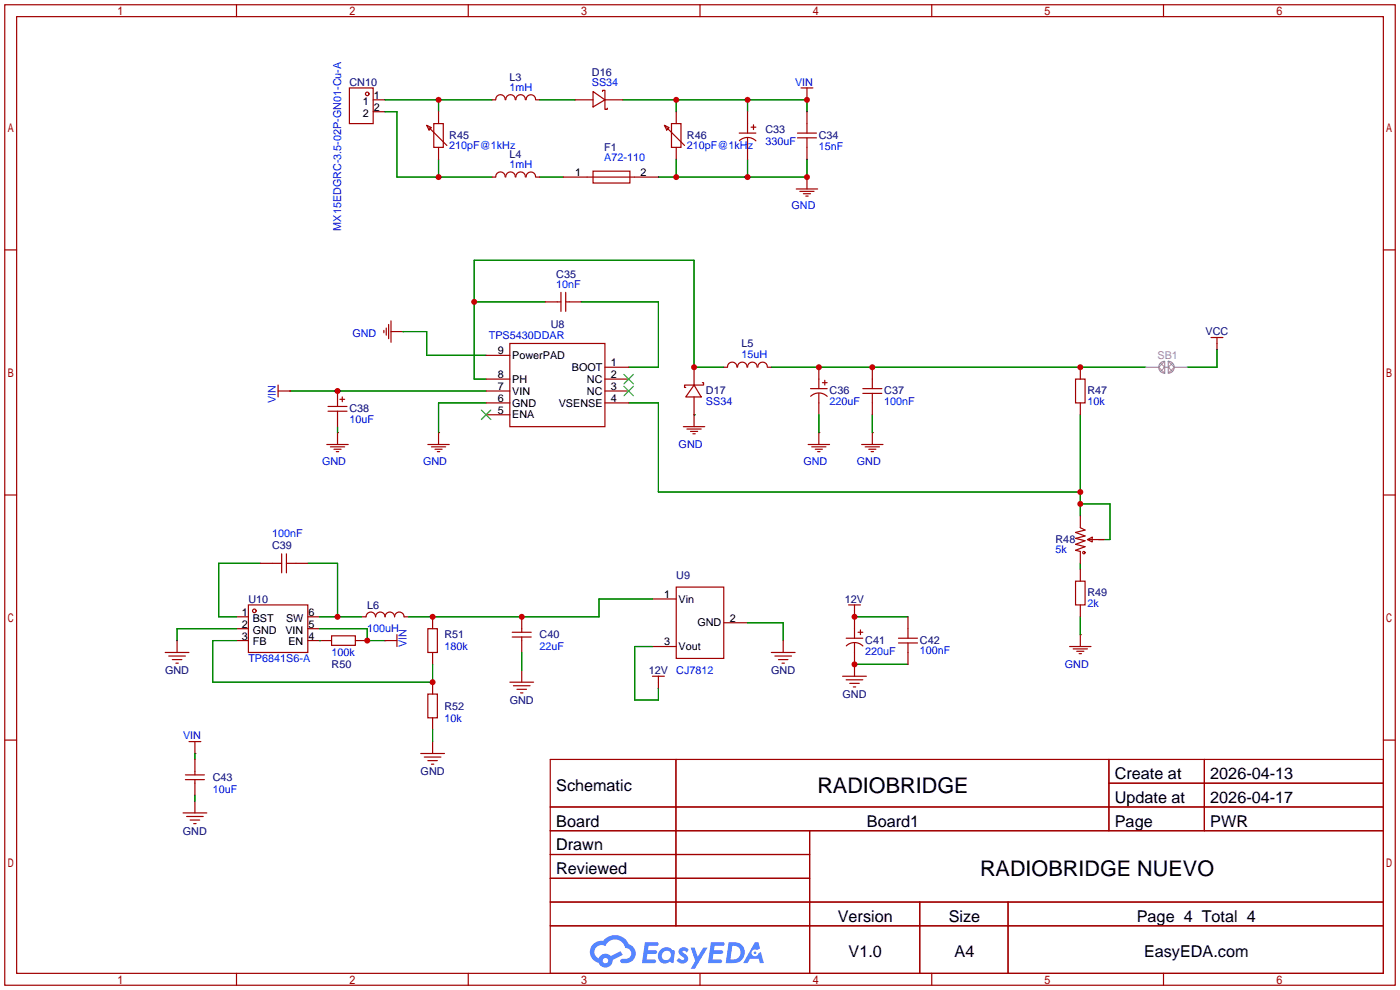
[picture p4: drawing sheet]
<svg xmlns="http://www.w3.org/2000/svg" width="299mm" height="212mm" viewBox="0 0 299 212" stroke-linecap="round" stroke-linejoin="round" font-family="sans-serif">
<g fill="none" stroke="#a10000" stroke-width=".25">
<path d="M1 1h297.2v209.6h-297.2zM3.6 3.6h292.1v204.4h-292.1zM50.5 1v2.6M100.1 1v2.6M149.6 1v2.6M199.1 1v2.6M248.7 1v2.6M1 53.4h2.6M295.7 53.4h2.5M1 105.8h2.6M295.7 105.8h2.5M1 158.2h2.6"/>
<path d="M295.7 158.2h2.5M117.6 162.3h178.1v45.7h-178.1zM117.6 172.5h178.1M117.6 177.5h178.1M144.5 162.3v35.6M173 177.5v30.5M237 162.3v15.2M237 167.4h58.7M257.4 162.3v15.2M117.6 182.6h55.4M117.6 192.8h178.1M117.6 187.7h55.4"/>
<path d="M117.6 197.9h178.1M196.6 192.8v15.2M215.4 192.8v15.2M50.5 208v2.6M100.1 208v2.6M149.6 208v2.6M199.1 208v2.6M248.7 208v2.6"/>
</g>
<g fill="#5487ff">
<path d="M145.3 202.7a1.3 1.3 0 0 1 1.9 .3l-.4 .6a.54 .54 0 0 0-.9-.2l.1 .2a1.34 1.34 0 0 1 .9 1.8 1.47 1.47 0 0 1-2.3-.1l.5-.6 .8 .5a.31 .31 0 0 0 .4-.3 .31 .31 0 0 0-.3-.4 1.12 1.12 0 0 1-.7-1.8z"/>
<path d="M147.6 202.5h.9l.6 2 1.2-2h.9l-2.7 4.6h-.9l1-1.7z"/>
<path d="M137.8 201.4h1.7a1.31 1.31 0 0 1 1.2 .2 .4 .4 0 0 1-.3 .5l-1.8 .1-.1 .9h1.6a.4 .4 0 0 1 .4 .4 .4 .4 0 0 1-.5 .4h-1.6l-.2 1.2h1.4a.46 .46 0 0 1 .5 0 .46 .46 0 0 1 .1 .5l-.4 .2h-2.6z"/>
<path d="M151.9 201.4h1.7a1.32 1.32 0 0 1 1.2 .2 .39 .39 0 0 1-.3 .5l-1.8 .1-.1 .9h1.6a.4 .4 0 0 1 .4 .4 .4 .4 0 0 1-.4 .4h-1.7l-.2 1.2h1.4a.46 .46 0 0 1 .5 0 .46 .46 0 0 1 .1 .5l-.4 .2h-2.6z"/>
<path d="M161.3 201.4h.8l.3 1.3-.6 .4a.75 .75 0 0 0-1.1 .3 .75 .75 0 0 0 .5 1 .75 .75 0 0 0 .9-.7l.5-.2 .6 2.3h-.8l-.3-.9h-1.8l-.5 .9h-1z"/>
<path d="M155.7 201.4l-.6 4.4h1.5a2.27 2.27 0 0 0 2.6-2.2 2.27 2.27 0 0 0-2.7-2.2zM156.5 202.1a1.5 1.5 0 0 1 1.8 1.6 1.5 1.5 0 0 1-1.9 1.4h-.3z"/>
<path d="M141.2 203a1.6 1.6 0 0 0-.3 2.3 1.6 1.6 0 0 0 2.3 .2l.7 .3 .3-2.4-.1-.3-.5-.1a1.58 1.58 0 0 0-2.4 0zM141.8 203.5a.98 .98 0 0 1 1.6 .4 .98 .98 0 0 1-1.1 1.3 .94 .94 0 0 1-.9-.7 .94 .94 0 0 1 .4-1z"/>
<path d="M126.8 201.8a2.37 2.37 0 0 0 1.1 4 1.54 1.54 0 0 0 1.8 1 1.54 1.54 0 0 0 1.2-1.6l2.2-1.1-.5-.8-2 1a1.57 1.57 0 0 0-2.7 .5 1.5 1.5 0 0 1-.7-2.1 1.5 1.5 0 0 1 2.2-.5 2.23 2.23 0 0 1 2.3-1.4 2.23 2.23 0 0 1 2 1.8 1.16 1.16 0 0 1 1.2 1.1 1.16 1.16 0 0 1-1.1 1.2h-.7a.47 .47 0 0 0-.5 .4 .47 .47 0 0 0 .4 .5 2.17 2.17 0 0 0 2.5-.9 2.17 2.17 0 0 0-.3-2.7l-.8-.4a3.2 3.2 0 0 0-5.5-.7l-1.1 .1zM128.8 205.3a.6 .6 0 0 1 1.2 0 .6 .6 0 0 1-1.2 0z"/>
<circle cx="161.4" cy="203.6" r=".28"/>
</g>
<g fill="none" stroke="#a10000" stroke-width=".25">
<path d="M74.7 18.8h5.1v7.6h-5.1zM126.7 19.6l2.6 1.7-2.6 1.6zM128.8 19.6v-.3h.5v2M171.2 18.8h2.5M172.5 18.8v2.5M79.8 21.3h2.5M79.8 23.9h2.5M91.2 26.8l1 .5-.5 .5zM91.7 27.3l3.8 3.8M92.7 26.4h2v5.1h-2zM93.7 23.9v2.5M93.7 31.5v2.5"/>
<path d="M105.2 21.3h.7M105.2 37.8h.7M105.9 21.3a1.01 1.01 0 0 1 1.1-1.1 1.01 1.01 0 0 1 1 1.1M105.9 37.8a1.01 1.01 0 0 1 1.1-1.1 1.01 1.01 0 0 1 1 1.1M108.1 21.3a1.01 1.01 0 0 1 1-1.1 1.01 1.01 0 0 1 1 1.1M108.1 37.8a1.01 1.01 0 0 1 1-1.1 1.01 1.01 0 0 1 1 1.1M110.3 21.3a1.01 1.01 0 0 1 1-1.1 1.01 1.01 0 0 1 1 1.1M110.3 37.8a1.01 1.01 0 0 1 1-1.1 1.01 1.01 0 0 1 1 1.1M112.4 21.3a1.01 1.01 0 0 1 1.1-1.1 1.01 1.01 0 0 1 1 1.1M112.4 37.8a1.01 1.01 0 0 1 1.1-1 1.01 1.01 0 0 1 1 1M114.6 21.3h.7M114.6 37.8h.7"/>
<path d="M120.4 37.8h20.3M122.9 21.3h3.8M126.7 36.6h7.9v2.5h-7.9zM129.3 21.3v2.1h.5v-.3M129.3 21.3h3.8M142 26.8l1 .5-.5 .5zM142.5 27.3l3.8 3.8M143.5 26.4h2v5.1h-2zM144.5 23.9v2.5M144.5 31.5v2.5M158 28.4h3.5M158 30.1a2.54 2.54 0 0 1 3.6 0"/>
<path d="M159.8 23.9v4.5M159.8 29.5v4.5M160.5 27.2h1M161 26.7v1M170.4 28.4h4.1M170.4 29.5h4.1M172.5 37.8h.1M172.5 21.3h.1M172.5 23.9v4.5M172.5 29.5v4.5M172.5 37.8v2.6M170.2 40.4h4.6"/>
<path d="M170.9 40.9h3.1M171.7 41.4h1.5M172.2 41.9h.5M82 70.6v.5M82.5 70.1v1.5M83.1 69.3v3.1M83.6 70.9h2.5M83.6 68.6v4.6M86.1 70.9h.1M103.9 75.9h5.1M109 73.4h20.3v17.8h-20.3zM116.6 64.5h3.3"/>
<path d="M119.9 62.5v4M120.9 62.5v4M120.9 64.5h3.3M129.3 78.5h5.1M148.3 78.5v3.8M154.7 78.5h.7M155.5 78.5a1.01 1.01 0 0 1 1-1.1 1.01 1.01 0 0 1 1 1.1M157.6 78.5a1.01 1.01 0 0 1 1-1.1 1.01 1.01 0 0 1 1.1 1.1M159.8 78.5a1.01 1.01 0 0 1 1-1.1 1.01 1.01 0 0 1 1 1.1M162 78.5a1.01 1.01 0 0 1 1-1.1 1.01 1.01 0 0 1 1 1.1M164.1 78.5h.7M175 78.5v4.6"/>
<path d="M186.4 78.5v4.6M230.9 78.5v2.5M258.8 72.1h2.6M260.1 72.1v2.6M59.4 83.6h2.6M59.4 82.3v2.5M62 83.6h.1M69.8 95h4.6M70.1 86.9h4.1M70.1 87.9h4.1M70.6 95.5h3.1M71.4 96h1.5"/>
<path d="M71.9 96.5h.5M72.1 92.5h.1M72.1 83.6v3.3M72.1 87.9v3.3M72.1 92.5v2.5M72.6 85.3h1.1M73.2 84.8v1.1M91.4 95h4.6M92.2 95.5h3M93 96h1.5M93.5 96.5h.5M93.7 92.5h.1"/>
<path d="M93.7 92.5v2.5M103.9 83.6h5.1M103.9 81h5.1M103.9 86.1h5.1M103.9 88.6h5.1M129.3 83.6h5.1M129.3 81h5.1M129.3 86.1h5.1M146 91.2h4.6M146.8 91.7h3.1M147.6 92.2h1.5M148.1 92.7h.5"/>
<path d="M148.3 88.6h.1M148.3 82.3l1.6 2.5h-3.3zM148.3 82.3h-2v.5h.3M148.3 84.8v6.4M150.1 81.8h.3v.5h-2.1M172.7 95h4.6M173.2 83.1h3.6M173.3 84.7a2.54 2.54 0 0 1 3.5 0M173.5 95.5h3M174.2 96h1.6M174.8 96.5h.5M175 92.5h.1"/>
<path d="M175 84.1v4.5M175 92.5v2.5M175.8 81.8h1M176.3 81.3v1M184.1 95h4.6M184.4 83.1h4.1M184.4 84.1h4.1M184.9 95.5h3.1M185.7 96h1.5M186.2 96.5h.5M186.4 92.5h.1M186.4 84.1v4.5"/>
<path d="M186.4 92.5v2.5M229.9 81h2v5.1h-2zM230.9 86.1v2.5M60.2 118.4v4M61.2 118.4v4M230.9 110.2v2.6l1 .5-2 .5 2 .8-2 .5 2 .5-2 .7 2 .5-2 .8 1 .3v2.5M232.4 115.3l1-.5v1zM232.4 115.3h3.6M35.3 139.4h5.1M37.8 136.9v2.5M50.5 131.8h2.6M50.5 134.4h2.6"/>
<path d="M50.5 136.9h2.6M53.1 129.3h12.7v10.1h-12.7zM55.6 120.4h4.6M61.2 120.4h4.6M65.8 131.8h2.5M65.8 134.4h2.5M65.8 136.9h5.1M70.9 135.9h5v2h-5zM75.9 136.9h2.6M77.2 131.8h1a1.02 1.02 0 0 1 1.1-1 1.02 1.02 0 0 1 1 1 1.02 1.02 0 0 1 1-1 1.02 1.02 0 0 1 1 1 1.02 1.02 0 0 1 1-1 1.02 1.02 0 0 1 1 1 1.02 1.02 0 0 1 1-1 1.02 1.02 0 0 1 1.1 1h1M82.3 136.9h.1M82.3 136.9h2.5"/>
<path d="M84.8 135.6v2.6M91.4 134.4h2.1v5h-2.1zM92.5 131.8v2.6M92.5 139.4v2.6M109.5 135.1h4M109.5 136.1h4M111.5 131.8v3.3M111.5 136.1v3.3M139.4 138.2h5.1M139.4 128h5.1M144.5 125.5h10.2v15.2h-10.2zM154.7 133.1h5.1"/>
<path d="M164.8 139.4h5.1M167.4 136.9v2.5M180.8 136.4h3.6M180.9 138a2.54 2.54 0 0 1 3.5 .1M181.4 129.3h2.5M182.6 129.3v7.1M182.6 137.4v7.1M183.4 135.1h1M183.9 134.6v1M192 136.4h4.1M192 137.4h4.1M194.1 131.8v4.6"/>
<path d="M194.1 137.4v4.6M228.6 138.2h4.6M229.4 138.7h3M229.9 124.2h2v5.1h-2zM230.1 139.2h1.5M230.6 139.7h.5M230.9 135.6h.1M230.9 121.7v2.5M230.9 129.3v2.5M230.9 135.6v2.6M36.1 140.2h3.5M36.8 141h2.1"/>
<path d="M37.6 141.7h.5M40.4 158.5h2.5M41.7 158.5v2.5M91.4 148.3h2.1v5.1h-2.1zM92.5 145.8v2.5M92.5 153.4v2.6M92.5 158.5v2.5M109 145.8h5M109.7 146.6h3.6M110.5 147.3h2M111.3 148.1h.5M111.5 143.3v2.5"/>
<path d="M139.4 144.5h2.6M140.7 144.5v2.6M165.6 140.2h3.6M166.4 141h2M167.1 141.7h.5M180.1 144.5h5.1M180.8 145.3h3.6M181.6 146.1h2M182.4 146.8h.5M39.1 173.7h5.1M39.6 166.6h4.1M39.6 165.6h4.1"/>
<path d="M39.9 174.5h3.5M40.6 175.3h2.1M41.4 176h.5M41.7 161h.1M41.7 162.3v3.3M41.7 166.6v3.3M41.7 171.2v2.5M89.9 161h5.1M90.7 161.8h3.5M91.4 162.6h2.1M92.2 163.3h.5"/>
<circle cx="78.5" cy="20.1" r=".38"/>
<circle cx="231.6" cy="118.1" r=".25"/>
<circle cx="54.4" cy="130.6" r=".38"/>
</g>
<g fill="none" stroke="#008700" stroke-width=".25">
<path d="M82.3 23.9h2.5v13.9h20.4M82.3 21.3h22.9M93.7 21.3v2.6M93.7 34v3.8M115.3 37.8h5.1M115.3 21.3h7.6M133.1 21.3h39.4v2.6M144.5 21.3v2.6M144.5 34v3.8M159.8 21.3v2.6M159.8 34v3.8M172.5 34v3.8h-31.8"/>
<path d="M86.1 70.9h5.1v5h12.7M101.3 64.5h15.3M124.2 64.5h16.5v14h-6.3M154.7 78.5h-6.4v-22.9h-47v25.4h2.6M164.8 78.5h80.1M260.1 74.7v3.8h-6.4M62 83.6h41.9M72.1 91.2v1.3M103.9 86.1h-10.2v6.4M134.4 86.1h6.3v19.1h90.2M148.3 88.6h.1M175 88.6v3.9"/>
<path d="M186.4 88.6v3.9M230.9 88.6v21.6M230.9 107.7h6.3v7.6h-1.2M50.5 136.9h-5v8.9h47v-3.8M50.5 134.4h-12.7v2.5M55.6 120.4h-8.9v11.4h3.8M65.8 120.4h6.3v11.4M68.3 136.9h.1M68.3 131.8h8.9M68.3 134.4h10.2v2.5h3.8M111.5 139.4v3.9M139.4 138.2h-3.8v11.4h5.1v-2.5"/>
<path d="M139.4 128h-11.4v3.8h-40.6M159.8 133.1h7.6v3.8M182.6 131.8h11.5M230.9 120.4v1.3M230.9 131.8v3.8M92.5 156v2.5M182.6 142h11.5M41.7 161v1.3M41.7 169.9v1.3"/>
</g>
<path d="M244.9 78.5h2.7M248.1 77.5l.8-.3v2.6a1.27 1.27 0 0 1-1.2-.9 1.27 1.27 0 0 1 .4-1.4zM248.7 78.5h1.2M249.7 77.2a1.27 1.27 0 0 1 1.3 1.3 1.27 1.27 0 0 1-1.3 1.3zM251 78.5h2.7" fill="none" stroke="#999" stroke-width=".25"/>
<path d="M248 77.6l.9 .9-.9 .9M248.9 77.2l-1.2 1.3 1.2 1.3M249.7 77.2l1.2 1.3-1.2 1.3M250.6 77.6l-.9 .9 .9 .9" fill="none" stroke="#999" stroke-width=".21"/>
<path d="M102.9 87.6l2 2.1M104.9 87.6l-2 2.1M133.3 80l2.1 2M133.3 82.5l2.1 2.1M135.4 80l-2.1 2M135.4 82.5l-2.1 2.1" fill="none" stroke="#3c3" stroke-width=".25"/>
<g fill="#c00">
<circle cx="93.7" cy="21.3" r=".63"/>
<circle cx="172.5" cy="37.8" r=".63"/>
<circle cx="159.8" cy="37.8" r=".63"/>
<circle cx="144.5" cy="37.8" r=".63"/>
<circle cx="172.5" cy="21.3" r=".63"/>
<circle cx="159.8" cy="21.3" r=".63"/>
<circle cx="144.5" cy="21.3" r=".63"/>
<circle cx="93.7" cy="37.8" r=".63"/>
<circle cx="101.3" cy="64.5" r=".63"/>
<circle cx="148.3" cy="78.5" r=".63"/>
<circle cx="230.9" cy="105.2" r=".63"/>
<circle cx="230.9" cy="107.7" r=".63"/>
<circle cx="186.4" cy="78.5" r=".63"/>
<circle cx="175" cy="78.5" r=".63"/>
<circle cx="230.9" cy="78.5" r=".63"/>
<circle cx="72.1" cy="83.6" r=".63"/>
<circle cx="72.1" cy="131.8" r=".63"/>
<circle cx="92.5" cy="131.8" r=".63"/>
<circle cx="111.5" cy="131.8" r=".63"/>
<circle cx="92.5" cy="145.8" r=".63"/>
<circle cx="78.5" cy="136.9" r=".63"/>
<circle cx="182.6" cy="131.8" r=".63"/>
<circle cx="182.6" cy="142" r=".63"/>
</g>
<g font-size="4.6">
<text x="174.7" y="169.4">RADIOBRIDGE</text>
<text x="209.5" y="187.2">RADIOBRIDGE NUEVO</text>
</g>
<g font-size="3.5">
<text x="238.3" y="166.5">Create at</text>
<text x="258.7" y="166.5">2026-04-13</text>
<text x="118.9" y="169.1">Schematic</text>
<text x="238.3" y="171.6">Update at</text>
<text x="258.7" y="171.6">2026-04-17</text>
<text x="118.9" y="176.7">Board</text>
<text x="185.3" y="176.7">Board1</text>
<text x="238.3" y="176.7">Page</text>
<text x="258.7" y="176.7">PWR</text>
<text x="118.9" y="181.8">Drawn</text>
<text x="118.9" y="186.8">Reviewed</text>
<text x="179.1" y="197">Version</text>
<text x="202.8" y="197">Size</text>
<text x="243" y="197">Page 4 Total 4</text>
<text x="181.4" y="204.6">V1.0</text>
<text x="204" y="204.6">A4</text>
<text x="244.5" y="204.6">EasyEDA.com</text>
</g>
<g font-size="2.3" fill="#000080">
<text x="108.9" y="17.2">L3</text>
<text x="126.5" y="16.1">D16</text>
<text x="74.7" y="18.3">CN10</text>
<text x="96" y="29.6">R45</text>
<text x="146.8" y="29.6">R46</text>
<text x="163.6" y="28.5">C33</text>
<text x="175" y="29.7">C34</text>
<text x="108.9" y="33.7">L4</text>
<text x="129.2" y="32.2">F1</text>
<text x="118.9" y="59.3">C35</text>
<text x="117.7" y="70.1">U8</text>
<text x="257.7" y="71.7">VCC</text>
<text x="158.4" y="74.2">L5</text>
<text x="74.7" y="88.1">C38</text>
<text x="150.9" y="84.3">D17</text>
<text x="177.3" y="84.3">C36</text>
<text x="189" y="84.2">C37</text>
<text x="232.4" y="84.3">R47</text>
<text x="58.2" y="117.4">C39</text>
<text x="225.6" y="116">R48</text>
<text x="144.5" y="123.7">U9</text>
<text x="53.1" y="128.8">U10</text>
<text x="78.5" y="130.1">L6</text>
<text x="180.6" y="128.8">12V</text>
<text x="232.4" y="127.4">R49</text>
<text x="95" y="136.4">R51</text>
<text x="115.3" y="136.4">C40</text>
<text x="184.9" y="137.6">C41</text>
<text x="196.6" y="137.6">C42</text>
<text x="70.9" y="142.8">R50</text>
<text x="35.3" y="144.1">GND</text>
<text x="138.7" y="144.1">12V</text>
<text x="164.8" y="144.1">GND</text>
<text x="180.1" y="149.1">GND</text>
<text x="95" y="151.7">R52</text>
<text x="108.9" y="150.4">GND</text>
<text x="45.5" y="166.9">C43</text>
<text x="89.9" y="165.7">GND</text>
<text x="39.1" y="178.4">GND</text>
</g>
<g font-size="2.3">
<text x="77.5" y="22.4">1</text>
<text x="79.9" y="21.1">1</text>
<text x="79.9" y="23.6">2</text>
<text x="77.5" y="24.9">2</text>
<text x="122.9" y="37.6">1</text>
<text x="136.9" y="37.6">2</text>
<text x="106.4" y="75.7">9</text>
<text x="109.5" y="76.7">PowerPAD</text>
<text x="106.4" y="83.3">7</text>
<text x="106.4" y="80.8">8</text>
<text x="109.5" y="81.8">PH</text>
<text x="122.2" y="79.3">BOOT</text>
<text x="125.4" y="81.8">NC</text>
<text x="130.6" y="78.3">1</text>
<text x="130.6" y="80.8">2</text>
<text x="130.6" y="83.3">3</text>
<text x="106.4" y="88.4">5</text>
<text x="106.4" y="85.9">6</text>
<text x="109.5" y="89.4">ENA</text>
<text x="109.5" y="86.9">GND</text>
<text x="109.5" y="84.4">VIN</text>
<text x="119.4" y="86.9">VSENSE</text>
<text x="125.4" y="84.4">NC</text>
<text x="130.6" y="85.9">4</text>
<text x="51.7" y="131.6">1</text>
<text x="65.9" y="131.6">6</text>
<text x="142" y="127.8">1</text>
<text x="145" y="128.8">Vin</text>
<text x="51.7" y="134.1">2</text>
<text x="51.7" y="136.7">3</text>
<text x="54" y="132.9">BST</text>
<text x="54" y="135.4">GND</text>
<text x="54" y="137.9">FB</text>
<text x="61" y="135.4">VIN</text>
<text x="61.1" y="132.9">SW</text>
<text x="61.6" y="137.9">EN</text>
<text x="65.9" y="136.7">4</text>
<text x="65.9" y="134.1">5</text>
<text x="142" y="137.9">3</text>
<text x="149" y="133.9">GND</text>
<text x="156" y="132.9">2</text>
<text x="145" y="139">Vout</text>
</g>
<g font-size="2.3" fill="#00f">
<text x="108.9" y="19.3">1mH</text>
<text x="126.5" y="18.4">SS34</text>
<text x="169.9" y="18.3">VIN</text>
<text x="96" y="31.9">210pF@1kHz</text>
<text x="108.9" y="35.9">1mH</text>
<text x="129.2" y="34.3">A72-110</text>
<text x="146.8" y="31.9">210pF@1kHz</text>
<text x="163.6" y="31">330uF</text>
<text x="175" y="32">15nF</text>
<text x="169.2" y="44.6">GND</text>
<text x="72.9" y="49.3" transform="rotate(-90 72.9 49.3)">MX15EDGRC-3.5-02P-GN01-Cu-A</text>
<text x="118.9" y="61.6">10nF</text>
<text x="75.3" y="72">GND</text>
<text x="104.5" y="72.4">TPS5430DDAR</text>
<text x="158.4" y="76.5">15uH</text>
<text x="59" y="86.1" transform="rotate(-90 59 86.1)">VIN</text>
<text x="150.9" y="86.6">SS34</text>
<text x="177.3" y="86.6">220uF</text>
<text x="189" y="86.5">100nF</text>
<text x="232.4" y="86.6">10k</text>
<text x="74.7" y="90.4">10uF</text>
<text x="145" y="95.7">GND</text>
<text x="68.8" y="99.5">GND</text>
<text x="90.4" y="99.5">GND</text>
<text x="171.7" y="99.5">GND</text>
<text x="183.1" y="99.5">GND</text>
<text x="58.2" y="114.9">100nF</text>
<text x="225.6" y="118.2">5k</text>
<text x="232.4" y="129.8">2k</text>
<text x="78.5" y="135.2">100uH</text>
<text x="53.1" y="141.5">TP6841S6-A</text>
<text x="70.9" y="140.3">100k</text>
<text x="86.9" y="138.2" transform="rotate(-90 86.9 138.2)">VIN</text>
<text x="95" y="139">180k</text>
<text x="115.3" y="139">22uF</text>
<text x="184.9" y="139.9">220uF</text>
<text x="196.6" y="139.8">100nF</text>
<text x="227.6" y="142.7">GND</text>
<text x="144.5" y="144.1">CJ7812</text>
<text x="95" y="154.2">10k</text>
<text x="39.1" y="158">VIN</text>
<text x="45.5" y="169.5">10uF</text>
</g>
<text font-size="2.3" fill="#999" x="247.4" y="76.8">SB1</text>
</svg>
